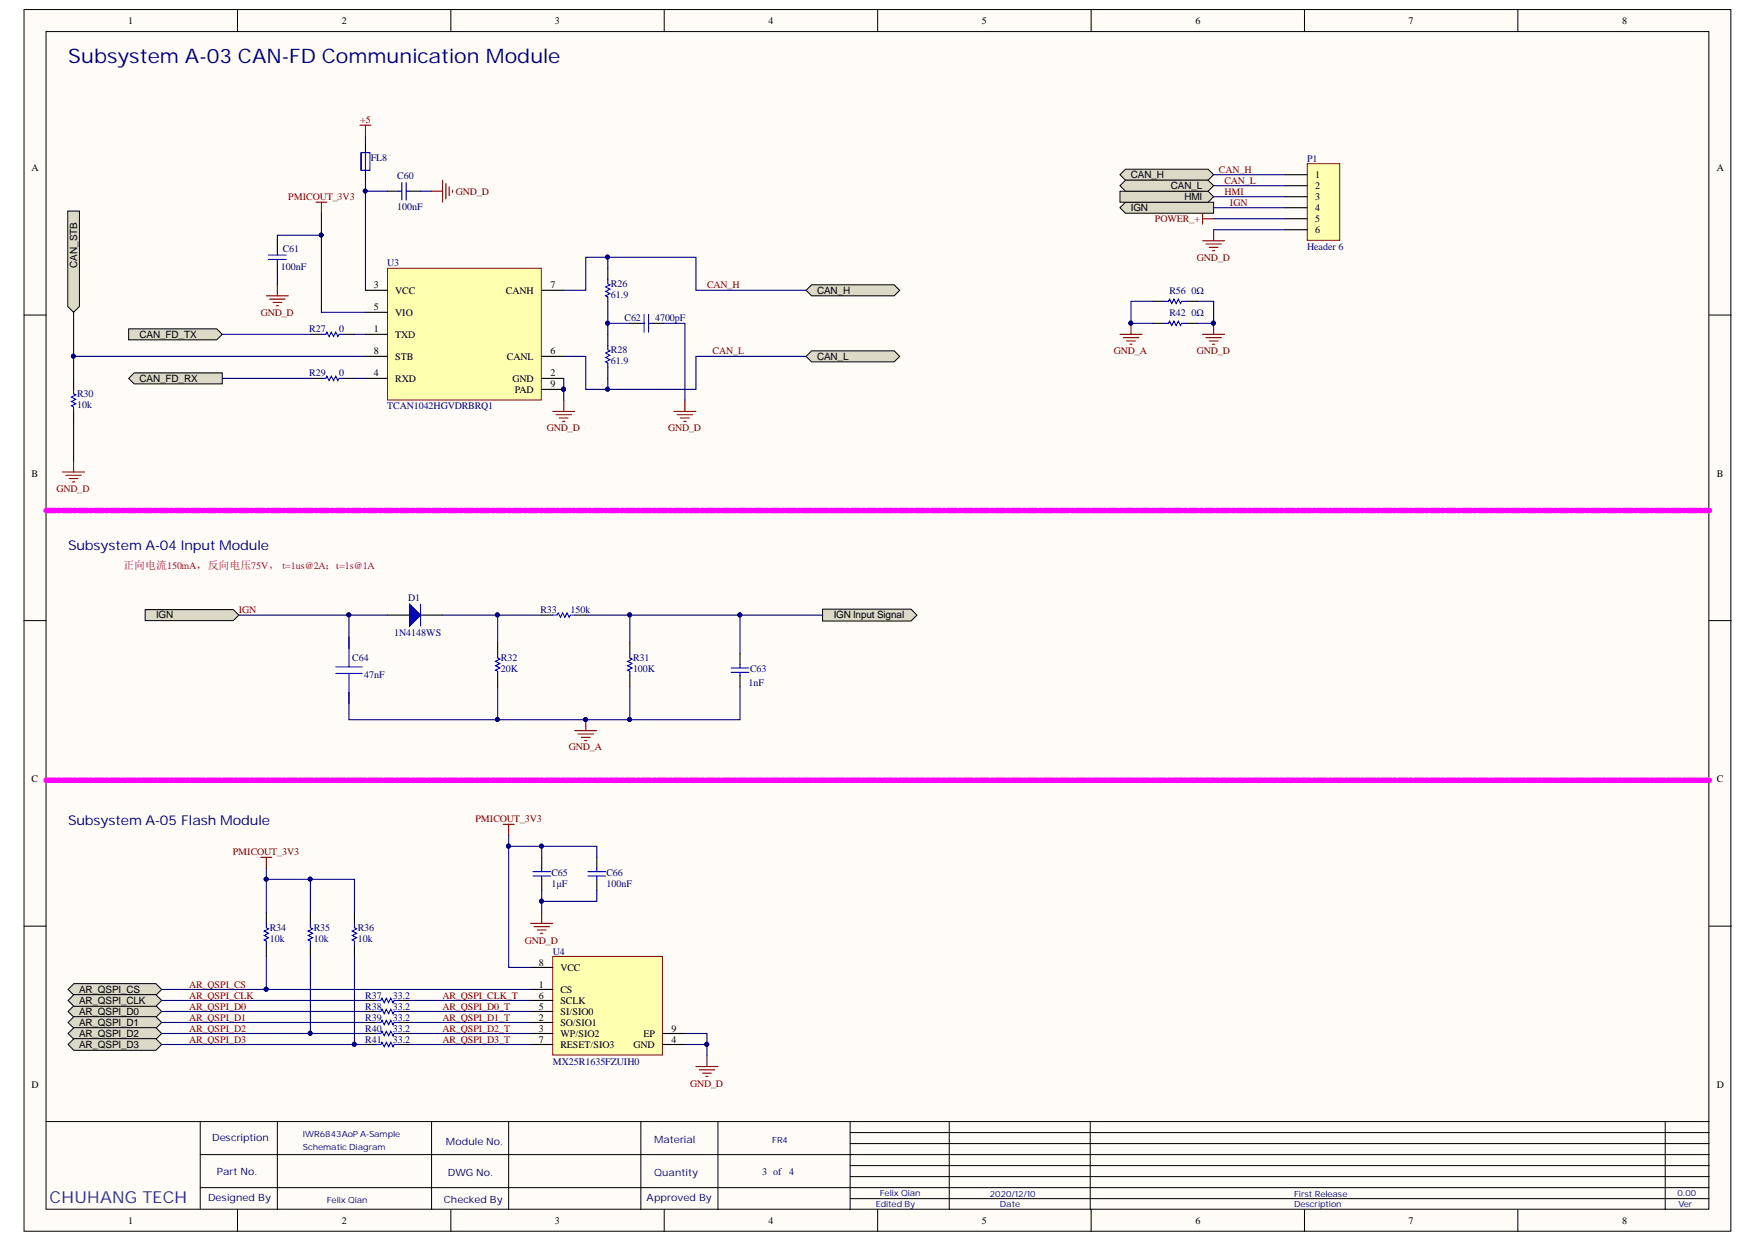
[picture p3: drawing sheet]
<svg xmlns="http://www.w3.org/2000/svg" width="297mm" height="210mm" viewBox="0 0 297 210" stroke-linecap="round" stroke-linejoin="round" font-family="sans-serif">
<g fill="#fffcf8" stroke="#000" stroke-width=".17">
<path d="M4.1 1.6h288.4v206.3h-288.4z"/>
<path d="M7.8 5.3h280.9v198.9h-280.9z"/>
</g>
<g fill="none" stroke="#000" stroke-width=".17">
<path d="M40.1 1.6v3.7M76.2 1.6v3.7M112.2 1.6v3.7M148.3 1.6v3.7M184.4 1.6v3.7M220.4 1.6v3.7M256.5 1.6v3.7M4.1 53.2h3.7M288.8 53.2h3.7M4.1 104.8h3.7M288.8 104.8h3.7M4.1 156.4h3.7"/>
<path d="M288.8 156.4h3.7M7.8 189.4h281M33.8 189.4v14.7M33.8 195h255M46.9 189.4v14.9M72.9 189.4v14.9M85.9 189.4v14.9M108.3 189.4v14.9M121.3 189.4v14.9M143.6 189.4v14.9M143.6 193.1h145.2M143.6 196.8h145.2"/>
<path d="M143.6 198.7h145.2M143.6 191.3h145.2M160.4 189.4v14.9M184.2 189.4v14.9M281.4 189.4v14.9M33.8 200.6h255M40.1 204.3v3.7M76.2 204.3v3.7M112.2 204.3v3.7M143.6 202.4h145.2M148.3 204.3v3.7M184.4 204.3v3.7"/>
<path d="M220.4 204.3v3.7M256.5 204.3v3.7"/>
</g>
<g fill="none" stroke="#800000" stroke-width=".19">
<path d="M53.4 34.1h1.8M54.3 34.1v1.9M72.9 32.3h1.9M74.8 30.4v3.7M75.3 31v2.6M75.9 31.5v1.5M76.5 32.1v.4M45 50h3.7M45.6 50.5h2.6M46.1 51.1h1.5M46.7 51.6h.3M46.9 48.1v1.9"/>
<path d="M10.6 79.7h3.7M12.4 77.8v1.9M93.4 69.5h3.7M93.9 70h2.7M94.5 70.6h1.5M95.1 71.1h.3M95.3 67.6v1.9M113.9 69.5h3.7M114.4 70h2.6M115 70.6h1.5M115.5 71.1h.4M115.7 67.6v1.9"/>
<path d="M11.1 80.3h2.6M11.7 80.8h1.5M12.2 81.4h.4"/>
</g>
<path d="M7.8 86.2h281" fill="none" stroke="#f0f" stroke-width=".93" stroke-dasharray="1.6 .4 .4 .4"/>
<path d="M65.5 103.9h3.7M71.1 103.9h3.7" fill="none" stroke="#000" stroke-width=".19"/>
<path d="M69.2 102l1.9 1.9-1.9 1.8z" fill="#00f"/>
<path d="M69.2 102l1.9 1.9-1.9 1.8zM71.1 102v3.7M123.5 112.8h3M123.5 113.5h3M125 112.2v.6M125 113.5v.6" fill="none" stroke="#00f" stroke-width=".19"/>
<path d="M125 110.4v1.8M125 114.1v1.9" fill="none" stroke="#000" stroke-width=".19"/>
<path d="M97.1 123.4h3.7M97.7 124h2.6M98.2 124.5h1.5M98.8 125.1h.4M99 121.5v1.9M44.1 144.8h1.8M45 144.8v1.8" fill="none" stroke="#800000" stroke-width=".19"/>
<circle cx="98.9" cy="121.5" r=".33" fill="#000080" stroke="#000080" stroke-width=".17"/>
<path d="M7.8 131.8h281" fill="none" stroke="#f0f" stroke-width=".93" stroke-dasharray="1.6 .4 .4 .4"/>
<g fill="#dcd9c7" stroke="#000" stroke-width=".17">
<path d="M11.5 167.1l1-1h13.8l1 1-1 1h-13.8z" fill-rule="evenodd"/>
<path d="M11.5 170.8l1-1h13.8l1 1-1 1h-13.8z" fill-rule="evenodd"/>
<path d="M11.5 172.7l1-1h13.8l1 1-1 1h-13.8z" fill-rule="evenodd"/>
<path d="M11.5 174.5l1-1h13.8l1 1-1 1h-13.8z" fill-rule="evenodd"/>
<path d="M11.5 176.4l1-1h13.8l1 1-1 1h-13.8z" fill-rule="evenodd"/>
</g>
<path d="M85 139.2h1.9M85.9 139.2v1.9M89.7 155.9h3.7M90.2 156.5h2.6M90.8 157h1.5M91.3 157.6h.4M91.5 154.1v1.8" fill="none" stroke="#800000" stroke-width=".19"/>
<g fill="#dcd9c7" stroke="#000" stroke-width=".17">
<path d="M11.5 168.9l1-.9h13.8l1 .9-1 1h-13.8z" fill-rule="evenodd"/>
<path d="M139 102.9h14.9l1 1-1 1h-14.9z" fill-rule="evenodd"/>
<path d="M21.7 55.5h14.9l1 1-1 .9h-14.9z" fill-rule="evenodd"/>
<path d="M21.7 63.9l1-.9h14.9v1.8h-14.9z" fill-rule="evenodd"/>
</g>
<path d="M59 107.6v1.8M59 116.9v1.8" fill="none" stroke="#000" stroke-width=".19"/>
<path d="M56.7 112.6h4.5M56.7 113.7h4.5M59 107.6v5M59 113.7v5" fill="none" stroke="#00f" stroke-width=".19"/>
<g fill="#dcd9c7" stroke="#000" stroke-width=".17">
<path d="M189.2 35.1l1-1h14.9v1.9h-14.9z" fill-rule="evenodd"/>
<path d="M189.2 29.5l1-.9h13.9l1 .9-1 .9h-13.9z" fill-rule="evenodd"/>
<path d="M189.2 32.3h14.9l1 .9-1 .9h-14.9z" fill-rule="evenodd"/>
<path d="M189.2 31.4l1-1h13.9l1 1-1 .9h-13.9z" fill-rule="evenodd"/>
<path d="M136.2 49l.9-.9h14l.9 .9-.9 1h-14z" fill-rule="evenodd"/>
<path d="M136.2 60.2l.9-1h14l.9 1-.9 .9h-14z" fill-rule="evenodd"/>
<path d="M24.5 102.9h14.9l.9 1-.9 .9h-14.9z" fill-rule="evenodd"/>
</g>
<path d="M203.2 36v1.9M203.2 36.9h1.9" fill="none" stroke="#800000" stroke-width=".19"/>
<path d="M11.4 35.6h2v16.2l-1 .9-1-.9z" fill-rule="evenodd" fill="#dcd9c7" stroke="#000" stroke-width=".17"/>
<g fill="none" stroke="#000" stroke-width=".19">
<path d="M65.5 32.3h1.8M69.2 32.3h1.9M46.9 40.7v1.8M46.9 44.4v1.8M52.4 56.5h1.9M58 56.5h1.9M102.7 45.3v1.9M102.7 50.9v1.8M102.7 56.5v1.8M106.4 54.6h1.9M110.1 54.6h1.9M12.4 63.9v1.9"/>
<path d="M12.4 69.5v1.8M52.4 63.9h1.9M58 63.9h1.9M102.7 62v1.9M84.1 108.5v1.9M84.1 114.1v1.9M91.5 103.9h1.9M97.1 103.9h1.9M106.4 108.5v1.9M106.4 114.1v1.9M45 154.1v1.8M45 159.7v1.8"/>
<path d="M52.4 154.1v1.8M52.4 159.7v1.8M59.9 154.1v1.8M59.9 159.7v1.8M100.8 144.8v1.8M100.8 148.5v1.9"/>
</g>
<g fill="none" stroke="#00f" stroke-width=".19">
<path d="M67.3 32.3h.6M67.9 30.8v3M68.6 30.8v3M68.6 32.3h.6M45.4 43.1h3M45.4 43.8h3M46.9 42.5v.6M46.9 43.8v.6M54.3 56.5h.8l.1-.4 .4 .7 .4-.7 .4 .7 .3-.7 .4 .7 .2-.3h.7M102.7 47.2v.7l.4 .2-.8 .4 .8 .3-.8 .4 .8 .4-.8 .4 .4 .1v.8M102.7 58.3v.8l.4 .1-.8 .4 .8 .4-.8 .4 .8 .3-.8 .4 .4 .2v.7M108.3 54.6h.5"/>
<path d="M108.8 53.1v3M109.6 53.1v3M109.6 54.6h.5M12.4 65.8v.7l.4 .2-.7 .4 .7 .3-.7 .4 .7 .4-.7 .3 .3 .2v.8M54.3 63.9h.8l.1-.4 .4 .8 .4-.8 .4 .8 .3-.8 .4 .8 .2-.4h.7M84.1 110.4v.7l.4 .2-.8 .4 .8 .4-.8 .3 .8 .4-.8 .4 .4 .2v.7M93.4 103.9h.7l.2-.4 .4 .7 .4-.7 .3 .7 .4-.7 .4 .7 .2-.3h.7M106.4 110.4v.7l.4 .2-.8 .4 .8 .4-.8 .3 .8 .4-.8 .4 .4 .2v.7M45 155.9v.8l.4 .2-.8 .3 .8 .4-.8 .4 .8 .3-.8 .4 .4 .2v.8M52.4 155.9v.8l.4 .2-.7 .3 .7 .4-.7 .4 .7 .3-.7 .4 .3 .2v.8M59.9 155.9v.8l.4 .2-.8 .3 .8 .4-.8 .4 .8 .3-.8 .4 .4 .2v.8M99.3 147.9h3"/>
<path d="M99.3 147.2h3M100.8 146.6v.6M100.8 147.9v.6"/>
</g>
<path d="M65.5 45.3h26v22.2h-26z" fill="#ffffb0" stroke="#800000" stroke-width=".17"/>
<path d="M61.8 49h3.7M61.8 52.7h3.7M61.8 56.5h3.7M91.5 49h3.8M61.8 60.2h3.7M61.8 63.9h3.7M91.5 60.2h3.8M91.5 63.9h3.8M91.5 65.8h3.8" fill="none" stroke="#000" stroke-width=".19"/>
<circle cx="95.2" cy="65.7" r=".33" fill="#000080" stroke="#000080" stroke-width=".17"/>
<path d="M93.4 161.5h18.5v16.7h-18.5z" fill="#ffffb0" stroke="#800000" stroke-width=".17"/>
<g fill="none" stroke="#000" stroke-width=".19">
<path d="M91.5 144.8v1.8M91.5 148.5v1.9M61.8 168.9h1.8M61.8 170.8h1.8M61.8 172.7h1.8M61.8 174.5h1.8M61.8 176.4h1.8M67.3 168.9h1.9M67.3 170.8h1.9M67.3 172.7h1.9M67.3 174.5h1.9M67.3 176.4h1.9"/>
<path d="M89.7 163.4h3.7M89.7 167.1h3.7M89.7 168.9h3.7M89.7 170.8h3.7M89.7 172.7h3.7M89.7 174.5h3.7M89.7 176.4h3.7M112 174.5h3.7M112 176.4h3.7"/>
</g>
<path d="M90 147.2h3M90 147.9h3M91.5 146.6v.6M91.5 147.9v.6M63.6 168.9h.8l.1-.3 .4 .7 .4-.7 .4 .7 .3-.7 .4 .7 .2-.4h.7M63.6 170.8h.8l.1-.4 .4 .8 .4-.8 .4 .8 .3-.8 .4 .8 .2-.4h.7M63.6 172.7h.8l.1-.4 .4 .7 .4-.7 .4 .7 .3-.7 .4 .7 .2-.3h.7M63.6 174.5h.8l.1-.3 .4 .7 .4-.7 .4 .7 .3-.7 .4 .7 .2-.4h.7M63.6 176.4h.8l.1-.4 .4 .8 .4-.8 .4 .8 .3-.8 .4 .8 .2-.4h.7" fill="none" stroke="#00f" stroke-width=".19"/>
<path d="M205.1 38.8v1.9M203.2 40.7h3.7M203.8 41.2h2.6M204.3 41.8h1.5M204.9 42.3h.3" fill="none" stroke="#800000" stroke-width=".19"/>
<path d="M220.9 27.6h5.5v13h-5.5z" fill="#ffffb0" stroke="#800000" stroke-width=".17"/>
<path d="M61.8 24.3v1.5M61.8 28.8v1.4M217.2 29.5h3.7M217.2 31.4h3.7M217.2 33.2h3.7M217.2 35.1h3.7M217.2 36.9h3.7M217.2 38.8h3.7M194.8 54.6h1.9M194.8 50.9h1.9M200.4 54.6h1.9M200.4 50.9h1.9" fill="none" stroke="#000" stroke-width=".19"/>
<g fill="none" stroke="#800000" stroke-width=".19">
<path d="M60.8 21.1h1.9M61.8 21.1v1.9M189.2 56.5h3.8M189.8 57h2.6M190.4 57.6h1.4M190.9 58.1h.4M191.1 54.6v1.9M203.2 56.5h3.7M203.8 57h2.6M204.3 57.6h1.5M204.9 58.1h.3M205.1 54.6v1.9"/>
<path d="M119.4 178.2v1.9M117.6 180.1h3.7M118.1 180.7h2.6M118.7 181.2h1.5M119.3 181.8h.3"/>
</g>
<path d="M61 25.8h1.5v3h-1.5zM61 25.8v3M61.8 25.8v3M196.7 54.6h.7l.2-.4 .4 .8 .4-.8 .3 .8 .4-.8 .4 .8 .2-.4h.7M196.7 50.9h.7l.2-.4 .4 .8 .4-.8 .3 .8 .4-.8 .4 .8 .2-.4h.7" fill="none" stroke="#00f" stroke-width=".19"/>
<g fill="#000080" stroke="#000080" stroke-width=".17">
<circle cx="191" cy="54.6" r=".33"/>
<circle cx="205" cy="54.6" r=".33"/>
<circle cx="102.6" cy="54.6" r=".33"/>
<circle cx="54.3" cy="39.7" r=".33"/>
<circle cx="102.6" cy="65.7" r=".33"/>
<circle cx="102.6" cy="43.4" r=".33"/>
<circle cx="95.2" cy="65.7" r=".33"/>
<circle cx="58.9" cy="103.8" r=".33"/>
<circle cx="125" cy="103.8" r=".33"/>
<circle cx="91.5" cy="152.2" r=".33"/>
<circle cx="59.9" cy="176.3" r=".33"/>
<circle cx="52.4" cy="174.5" r=".33"/>
<circle cx="52.4" cy="148.5" r=".33"/>
<circle cx="91.5" cy="142.9" r=".33"/>
<circle cx="45" cy="148.5" r=".33"/>
<circle cx="45" cy="167" r=".33"/>
<circle cx="85.9" cy="142.9" r=".33"/>
<circle cx="119.4" cy="176.3" r=".33"/>
<circle cx="84" cy="103.8" r=".33"/>
<circle cx="84" cy="121.5" r=".33"/>
<circle cx="106.4" cy="103.8" r=".33"/>
<circle cx="106.4" cy="121.5" r=".33"/>
<circle cx="12.4" cy="60.1" r=".33"/>
<circle cx="61.7" cy="32.3" r=".33"/>
<circle cx="98.9" cy="121.5" r=".33"/>
</g>
<g fill="none" stroke="#000080" stroke-width=".19">
<path d="M54.3 39.7v13h7.5M54.3 36v3.7h-7.4v1M61.8 30.2v18.8M61.8 32.3h3.7M61.8 23v1.3M71.1 32.3h1.8M205.1 38.8h12.1M205.1 36.9h12.1M205.1 29.5h12.1M205.1 31.4h12.1M205.1 33.2h12.1M205.1 35.1h12.1"/>
<path d="M12.4 52.7v11.2M37.6 56.5h14.8M46.9 46.2v1.9M59.9 56.5h1.9M95.3 49h3.7v-5.6h18.6v5.6h18.6M102.7 52.7v3.8M102.7 54.6h3.7M102.7 43.4v1.9M112 54.6h3.7v13M194.8 50.9h-3.7v3.7h3.7M202.3 50.9h2.8v3.7h-2.8M12.4 71.3v6.5"/>
<path d="M12.4 60.2h49.4M37.6 63.9h14.8M59.9 63.9h1.9M95.3 63.9v3.7M95.3 60.2h3.7v5.6h18.6v-5.6h18.6M102.7 63.9v1.9M40.3 103.9h18.7M65.5 103.9h-6.5v3.7M74.8 103.9h16.7M84.1 103.9v4.6M84.1 116v5.5M99 103.9h26v6.5"/>
<path d="M106.4 103.9v4.6M106.4 116v5.5M125 116v5.5h-66v-2.8M125 103.9h14M45 154.1v-5.6h14.9v5.6M45 146.6v1.9M52.4 148.5v5.6M85.9 141.1v22.3h3.8M85.9 142.9h14.9v1.9M91.5 142.9v1.9M91.5 150.4v1.8M100.8 150.4v1.8h-9.3v1.9"/>
<path d="M27.3 176.4h34.5M27.3 174.5h34.5M27.3 167.1h62.4M27.3 168.9h34.5M27.3 170.8h34.5M27.3 172.7h34.5M45 161.5v5.6M52.4 161.5v13M59.9 161.5v14.9M69.2 168.9h20.5M69.2 170.8h20.5M69.2 172.7h20.5"/>
<path d="M69.2 174.5h20.5M69.2 176.4h20.5M115.7 174.5h3.7v1.9h-3.7M119.4 176.4v1.8"/>
</g>
<text font-size="3.4" fill="#000080" x="11.5" y="10.7">Subsystem A-03 CAN-FD Communication Module</text>
<text font-size="2.8" fill="#0b5394" x="8.4" y="203.2">CHUHANG TECH</text>
<g font-size="2.3" fill="#000080">
<text x="11.5" y="92.9">Subsystem A-04 Input Module</text>
<text x="11.5" y="139.4">Subsystem A-05 Flash Module</text>
</g>
<text font-size="1.9" fill="#f00" x="20.8" y="96">正向电流150mA，反向电压75V， t=1us@2A；t=1s@1A</text>
<g font-size="1.7">
<text x="21.6" y="4">1</text>
<text x="57.7" y="4">2</text>
<text x="93.8" y="4">3</text>
<text x="129.9" y="4">4</text>
<text x="165.9" y="4">5</text>
<text x="202" y="4">6</text>
<text x="238" y="4">7</text>
<text x="274.1" y="4">8</text>
<text x="5.3" y="28.9">A</text>
<text x="290.1" y="28.9">A</text>
<text x="191.1" y="35.6">IGN</text>
<text x="191.1" y="30.1">CAN_H</text>
<text x="197.8" y="31.9">CAN_L</text>
<text x="200.1" y="33.8">HMI</text>
<text x="222.2" y="30.1">1</text>
<text x="222.2" y="31.9">2</text>
<text x="222.2" y="33.8">3</text>
<text x="222.2" y="35.6">4</text>
<text x="222.2" y="37.5">5</text>
<text x="222.2" y="39.4">6</text>
<text x="13" y="45.2" transform="rotate(-90 13 45.2)">CAN_STB</text>
<text x="63.2" y="48.7">3</text>
<text x="63.2" y="52.4">5</text>
<text x="66.8" y="49.6">VCC</text>
<text x="66.8" y="53.3">VIO</text>
<text x="85.5" y="49.6">CANH</text>
<text x="93" y="48.7">7</text>
<text x="138.1" y="49.6">CAN_H</text>
<text x="23.6" y="57">CAN_FD_TX</text>
<text x="63.2" y="56.1">1</text>
<text x="63.2" y="59.8">8</text>
<text x="66.8" y="57">TXD</text>
<text x="93" y="59.8">6</text>
<text x="23.6" y="64.5">CAN_FD_RX</text>
<text x="63.2" y="63.5">4</text>
<text x="66.8" y="60.7">STB</text>
<text x="66.8" y="64.5">RXD</text>
<text x="85.6" y="60.7">CANL</text>
<text x="86.6" y="64.5">GND</text>
<text x="93" y="63.5">2</text>
<text x="93" y="65.4">9</text>
<text x="138.1" y="60.7">CAN_L</text>
<text x="87" y="66.3">PAD</text>
<text x="5.3" y="80.5">B</text>
<text x="290.1" y="80.5">B</text>
<text x="26.4" y="104.4">IGN</text>
<text x="140.9" y="104.4">IGN Input Signal</text>
<text x="5.3" y="132.1">C</text>
<text x="290.1" y="132.1">C</text>
<text x="13.4" y="167.7">AR_QSPI_CS</text>
<text x="91.1" y="163">8</text>
<text x="91.1" y="166.8">1</text>
<text x="94.7" y="164">VCC</text>
<text x="94.7" y="167.7">CS</text>
<text x="13.4" y="171.4">AR_QSPI_D0</text>
<text x="13.4" y="173.3">AR_QSPI_D1</text>
<text x="13.4" y="169.6">AR_QSPI_CLK</text>
<text x="91.1" y="168.6">6</text>
<text x="91.1" y="170.5">5</text>
<text x="91.1" y="172.3">2</text>
<text x="94.7" y="169.6">SCLK</text>
<text x="94.7" y="171.4">SI/SIO0</text>
<text x="94.7" y="173.3">SO/SIO1</text>
<text x="13.4" y="175.1">AR_QSPI_D2</text>
<text x="13.4" y="177">AR_QSPI_D3</text>
<text x="91.1" y="174.2">3</text>
<text x="91.1" y="176.1">7</text>
<text x="94.7" y="175.1">WP/SIO2</text>
<text x="94.7" y="177">RESET/SIO3</text>
<text x="107" y="177">GND</text>
<text x="108.7" y="175.1">EP</text>
<text x="113.5" y="176.1">4</text>
<text x="113.5" y="174.2">9</text>
<text x="5.3" y="183.7">D</text>
<text x="290.1" y="183.7">D</text>
<text x="21.6" y="206.7">1</text>
<text x="57.7" y="206.7">2</text>
<text x="93.8" y="206.7">3</text>
<text x="129.9" y="206.7">4</text>
<text x="165.9" y="206.7">5</text>
<text x="202" y="206.7">6</text>
<text x="238" y="206.7">7</text>
<text x="274.1" y="206.7">8</text>
</g>
<g font-size="1.7" fill="#800000">
<text x="60.9" y="20.8">+5</text>
<text x="206" y="29.1">CAN_H</text>
<text x="48.7" y="33.8">PMICOUT_3V3</text>
<text x="77" y="32.9">GND_D</text>
<text x="206.9" y="31">CAN_L</text>
<text x="206.9" y="32.9">HMI</text>
<text x="207.8" y="34.7">IGN</text>
<text x="195.1" y="37.5">POWER_+</text>
<text x="202.2" y="44">GND_D</text>
<text x="44.1" y="53.3">GND_D</text>
<text x="119.5" y="48.7">CAN_H</text>
<text x="120.4" y="59.8">CAN_L</text>
<text x="188.2" y="59.8">GND_A</text>
<text x="202.2" y="59.8">GND_D</text>
<text x="92.4" y="72.8">GND_D</text>
<text x="112.9" y="72.8">GND_D</text>
<text x="9.6" y="83">GND_D</text>
<text x="96.1" y="126.7">GND_A</text>
<text x="80.3" y="138.8">PMICOUT_3V3</text>
<text x="39.3" y="144.4">PMICOUT_3V3</text>
<text x="88.7" y="159.3">GND_D</text>
<text x="32" y="166.8">AR_QSPI_CS</text>
<text x="32" y="168.6">AR_QSPI_CLK</text>
<text x="32" y="170.5">AR_QSPI_D0</text>
<text x="32" y="172.3">AR_QSPI_D1</text>
<text x="74.7" y="168.6">AR_QSPI_CLK_T</text>
<text x="74.7" y="170.5">AR_QSPI_D0_T</text>
<text x="74.7" y="172.3">AR_QSPI_D1_T</text>
<text x="32" y="174.2">AR_QSPI_D2</text>
<text x="32" y="176.1">AR_QSPI_D3</text>
<text x="74.7" y="174.2">AR_QSPI_D2_T</text>
<text x="74.7" y="176.1">AR_QSPI_D3_T</text>
<text x="116.6" y="183.5">GND_D</text>
</g>
<g font-size="1.7" fill="#000080">
<text x="62.7" y="27.1">FL8</text>
<text x="220.8" y="27.3">P1</text>
<text x="67.1" y="35.5">100nF</text>
<text x="67.1" y="30.2">C60</text>
<text x="47.4" y="45.5">100nF</text>
<text x="47.8" y="42.5">C61</text>
<text x="65.4" y="44.9">U3</text>
<text x="220.8" y="42.1">Header 6</text>
<text x="103.2" y="50.3">61.9</text>
<text x="103.2" y="48.5">R26</text>
<text x="197.6" y="53.3">R42</text>
<text x="197.6" y="49.6">R56</text>
<text x="201.3" y="53.3">0Ω</text>
<text x="201.3" y="49.6">0Ω</text>
<text x="52.3" y="56.1">R27</text>
<text x="57.3" y="56.1">0</text>
<text x="103.2" y="59.6">R28</text>
<text x="105.5" y="54.2">C62</text>
<text x="110.7" y="54.2">4700pF</text>
<text x="52.3" y="63.5">R29</text>
<text x="57.3" y="63.5">0</text>
<text x="103.2" y="61.5">61.9</text>
<text x="13" y="68.9">10k</text>
<text x="13" y="67.1">R30</text>
<text x="65.4" y="69.1">TCAN1042HGVDRBRQ1</text>
<text x="69" y="101.5">D1</text>
<text x="66.6" y="107.5">1N4148WS</text>
<text x="91.3" y="103.5">R33</text>
<text x="96.4" y="103.5">150k</text>
<text x="59.5" y="111.7">C64</text>
<text x="84.6" y="113.5">20K</text>
<text x="84.6" y="111.7">R32</text>
<text x="107" y="113.5">100K</text>
<text x="107" y="111.7">R31</text>
<text x="126.7" y="113.5">C63</text>
<text x="61.6" y="114.5">47nF</text>
<text x="126.5" y="115.8">1nF</text>
<text x="93.2" y="149.8">1µF</text>
<text x="93.2" y="147.9">C65</text>
<text x="102.5" y="149.8">100nF</text>
<text x="102.5" y="147.9">C66</text>
<text x="45.6" y="159.1">10k</text>
<text x="45.6" y="157.2">R34</text>
<text x="53" y="159.1">10k</text>
<text x="53" y="157.2">R35</text>
<text x="60.5" y="159.1">10k</text>
<text x="60.5" y="157.2">R36</text>
<text x="93.4" y="161.2">U4</text>
<text x="61.7" y="168.6">R37</text>
<text x="61.7" y="170.5">R38</text>
<text x="61.7" y="172.3">R39</text>
<text x="66.4" y="168.6">33.2</text>
<text x="66.4" y="170.5">33.2</text>
<text x="66.4" y="172.3">33.2</text>
<text x="61.7" y="174.2">R40</text>
<text x="61.7" y="176.1">R41</text>
<text x="66.4" y="174.2">33.2</text>
<text x="66.4" y="176.1">33.2</text>
<text x="93.4" y="179.8">MX25R1635FZUIH0</text>
<text x="35.8" y="192.6">Description</text>
<text x="75.3" y="193.3">Module No.</text>
<text x="110.5" y="193">Material</text>
<text x="35.2" y="202.8">Designed By</text>
<text x="36.6" y="198.4">Part No.</text>
<text x="75" y="203.2">Checked By</text>
<text x="75.7" y="198.5">DWG No.</text>
<text x="109.2" y="202.8">Approved By</text>
<text x="110.5" y="198.5">Quantity</text>
<text x="128.8" y="198.4">3 of</text>
<text x="133.3" y="198.4">4</text>
</g>
<text font-size="1.7" fill="#980000" x="40.3" y="103.5">IGN</text>
<g font-size="1.4" fill="#000080">
<text x="51.2" y="191.9">IWR6843AoP A-Sample</text>
<text x="51.2" y="194.1">Schematic Diagram</text>
<text x="130.5" y="193">FR4</text>
<text x="55.2" y="203.1">Felix Qian</text>
<text x="148" y="203.9">Edited By</text>
<text x="148.6" y="202">Felix Qian</text>
<text x="167.2" y="202.2">2020/12/10</text>
<text x="168.9" y="203.9">Date</text>
<text x="218.6" y="203.9">Description</text>
<text x="218.6" y="202.2">First Release</text>
<text x="283.4" y="202">0.00</text>
<text x="283.6" y="203.9">Ver</text>
</g>
</svg>
